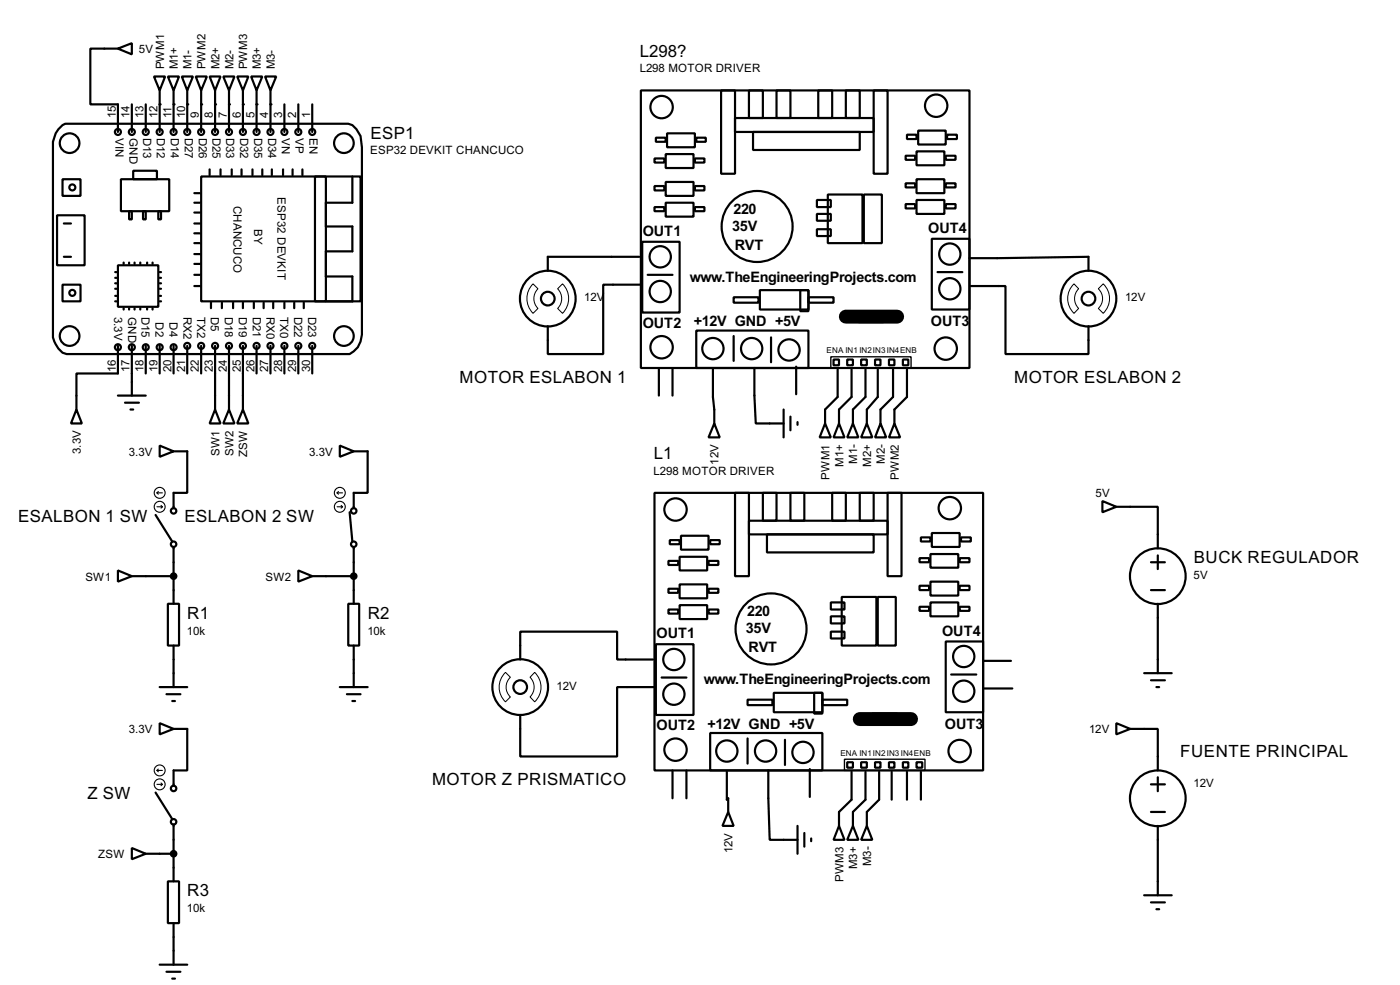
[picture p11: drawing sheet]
<svg xmlns="http://www.w3.org/2000/svg" width="256mm" height="180mm" viewBox="0 0 256 180" stroke-linecap="round" stroke-linejoin="round" font-family="sans-serif">
<g fill="none" stroke="#000" stroke-width=".4">
<path d="M21.6 8.9l2.5-1v2zM21.6 8.9h-5.1v10.2h5.1v5M24.1 19.1v5M26.7 19.1v5M28.2 14h2l-1 2.5zM29.2 16.5v7.6M30.7 14h2.1l-1 2.5zM31.8 16.5v7.6M33.3 14h2l-1 2.5zM34.3 16.5v7.6M35.8 14h2.1l-1.1 2.5zM36.8 16.5v7.6"/>
<path d="M38.4 14h2l-1 2.5zM39.4 16.5v7.6M40.9 14h2l-1 2.5zM41.9 16.5v7.6M43.4 14h2.1l-1 2.5zM44.5 16.5v7.6M46 14h2l-1 2.5zM47 16.5v7.6M48.5 14h2.1l-1.1 2.5zM49.5 16.5v7.6M52.1 19.1v5M54.6 19.1v5"/>
<path d="M57.2 19.1v5M117.4 16.5h60.2v50.8h-60.2zM132.1 16.5h2.5v15.3h-2.5zM137.2 16.5h2.5v5.1h-2.5zM142.2 16.5h2.6v5.1h-2.6zM149.9 16.5h2.5v5.1h-2.5zM154.9 16.5h2.6v5.1h-2.6zM160 16.5h2.6v15.3h-2.6zM10.4 39.4h5.1v9.1h-5.1zM11.4 22.9l.5-.3h51.9l.7 .3 .8 .7 .7 1.3 .3 2v33.3a4.5 4.5 0 0 1-2.3 4.6h-51.8a3.4 3.4 0 0 1-2.3-2.3l-.2-.8v-35.8l.5-1.5 .5-.8zM11.4 32.8h3.3v3h-3.3zM22.1 32.8h8.9v5.8h-8.9z"/>
<path d="M23.6 38.6h.5v1.5h-.5zM24.4 31.2h4.3v1.6h-4.3zM26.2 38.6h.5v1.5h-.5zM29 38.6h.5v1.5h-.5zM35.6 37.1h1M35.6 35.3h1M35.6 38.9h1M36.8 32.3h22.9v22.8h-22.9zM38.4 31v1M40.4 31v1M42.4 31v1M44.2 31v1"/>
<path d="M46.2 31v1M48 31v1M49.8 31v1M51.8 31v1M53.6 31v1M55.4 31v1M57.7 32.3h8.3v22.8h-8.3zM64.5 32.3v4.8h-4.8v4.3M119.9 29h1.8v.7h-1.8zM119.9 34h1.8v.8h-1.8zM119.9 37.9h1.8v.7h-1.8zM120.1 25.2h1.8v.7h-1.8z"/>
<path d="M121.9 28.2h5.1v2.5h-5.1zM121.9 33.3h5.1v2.5h-5.1zM121.9 37.1h5.1v2.5h-5.1zM122.2 24.4h5.1v2.5h-5.1zM127.3 29h1.7v.7h-1.7zM127.3 34h1.7v.8h-1.7zM127.3 37.9h1.7v.7h-1.7zM127.5 25.2h1.8v.7h-1.8zM134.6 21.6h25.4v2.5h-25.4zM137.9 24.1h19.6v3.3h-19.6zM149.6 36.6h2.6v1.3h-2.6zM149.6 39.1h2.6v1.3h-2.6z"/>
<path d="M151.6 35.6h6.4v8.9h-6.4zM158.2 35.6h3.3v8.9h-3.3zM165.9 28.5h1.7v.7h-1.7zM165.9 33.5h1.7v.8h-1.7zM165.9 37.3h1.7v.8h-1.7zM166.1 24.6h1.8v.8h-1.8zM167.9 27.7h5.1v2.5h-5.1zM167.9 32.8h5.1v2.5h-5.1zM167.9 36.6h5.1v2.5h-5.1zM168.2 23.9h5v2.5h-5zM173.2 28.5h1.8v.7h-1.8zM173.2 33.5h1.8v.8h-1.8z"/>
<path d="M173.2 37.3h1.8v.8h-1.8zM173.5 24.6h1.8v.8h-1.8zM11.4 52.1h3.3v3h-3.3zM11.7 47h1.3M11.7 40.9h1.3M21.1 49.8h.2M21.1 55.1h.2M21.1 50.8h.2M21.1 51.8h.2M21.1 52.8h.2M21.1 54.1h.2M21.6 48.5h7.4v7.6h-7.4z"/>
<path d="M22.6 48v.3M22.6 56.4v.2M23.6 48v.3M23.6 56.4v.2M24.6 48v.3M24.6 56.4v.2M25.7 48v.3M25.7 56.4v.2M26.9 48v.3M26.9 56.4v.2M27.9 48v.3M27.9 56.4v.2"/>
<path d="M29.2 49.8h.3M29.2 55.1h.3M29.2 50.8h.3M29.2 51.8h.3M29.2 52.8h.3M29.2 54.1h.3M35.6 50.3h1M35.6 52.3h1M35.6 40.9h1M35.6 42.7h1M35.6 44.5h1M35.6 46.5h1"/>
<path d="M35.6 48.3h1M38.6 55.4v1M40.6 55.4v1M42.7 55.4v1M44.5 55.4v1M46.5 55.4v1M48.3 55.4v1M50 55.4v1M52.1 55.4v1M53.9 55.4v1M55.6 55.4v1M59.9 41.4h4.6v4.6h-4.8v4.6h4.8v4.5h-4.8"/>
<path d="M117.1 47h-16.8v2.5M117.4 52.1h-6.9v12.7h-10.2v-5.1M117.6 44.2h6.9v13h-6.9zM118.6 50.3h4.6M134.4 54.4h4.5v1h-4.5zM139.2 53.1h8.9v3.5h-8.9zM146.6 53.1h1.5v3.8h-1.5zM148.1 54.4h4.6v1h-4.6zM149.6 41.9h2.6v1.3h-2.6zM157.2 56.9h4.6v2h-4.6zM170.7 43.7h6.9v12.9h-6.9zM171.7 49.8h4.6"/>
<path d="M177.6 47.2l21.8-.2v2.5M177.8 52.3h6.4v12.5h15.2v-5.1M14 74.9l1 2.6h-2zM21.6 63.3v5h-7.6v6.6M21.6 72.4h5.1M22.9 73.7h2.5M23.9 74.9h.5M24.1 63.3v9.1M26.7 63.3v5M29.2 63.3v5M31.8 63.3v5M34.3 63.3v5"/>
<path d="M36.8 63.3v5M39.4 74.9l1 2.6h-2zM39.4 63.3v11.6M41.9 74.9l1 2.6h-2zM41.9 63.3v11.6M44.5 74.9l1 2.6h-2.1zM44.5 63.3v11.6M47 63.3v5M49.5 63.3v5M52.1 63.3v5M54.6 63.3v5M57.2 63.3v5"/>
<path d="M120.7 67.3v5.1M123.2 67.3v5.1M127.5 60.5h20.6v6.8h-20.6zM130.6 67.6v5l.2 2.3v2.6M130.8 77.5l1 2.5h-2zM134.4 61.5v4.5M138.2 67.3v5.1l.2 5.1h5.1M141.2 61.7v4.6M143.5 74.9v5.1M144.8 76.2v2.5M145.8 67.1v5M146.1 77.2v.5"/>
<path d="M151.1 77.5l1.1 2.5h-2.1zM152.7 65.8h1v1h-1zM153.4 67.6v5l-2.3 2.3v2.6M153.7 77.5l1 2.5h-2zM155.2 65.8h1v1h-1zM156 67.6v5l-2.3 2.3v2.6M156.2 77.5l1 2.5h-2zM157.7 65.8h1.1v1h-1.1zM158.5 67.6v5l-2.3 2.3v2.6M158.8 77.5l1 2.5h-2.1zM160.3 65.8h1v1h-1zM160.8 67.6v5l-2 2.3v2.6"/>
<path d="M161.3 77.5l1 2.5h-2zM162.8 65.8h1v1h-1zM163.6 67.6v5l-2.3 2.3v2.6M163.8 77.5l1.1 2.5h-2.1zM165.4 65.8h1v1h-1zM166.1 67.6v5l-2.3 2.3v2.6M28.5 94.2l3 4.9M29.2 81.5l2.6 1.1-2.6 1zM31.8 82.6h2.5v7.6h-2.5v2.8M62.2 81.5l2.6 1.1-2.6 1zM64 93.7l.5 5.4M64.8 82.6h2.5v7.6h-2.5v2.8"/>
<path d="M119.9 90.2h60.2v50.8h-60.2zM122.7 98.8h1.8v.8h-1.8zM124.7 98h5.1v2.6h-5.1zM130.1 98.8h1.7v.8h-1.7zM134.6 90.2h2.6v15.2h-2.6zM137.2 95.3h25.4v2.5h-25.4zM139.7 90.2h2.5v5.1h-2.5zM140.5 97.8h19.5v3.3h-19.5zM144.8 90.2h2.5v5.1h-2.5zM152.4 90.2h2.5v5.1h-2.5zM157.5 90.2h2.5v5.1h-2.5zM162.6 90.2h2.5v15.2h-2.5z"/>
<path d="M168.7 98.3h1.7v.8h-1.7zM170.7 97.5h5.1v2.6h-5.1zM176 98.3h1.8v.8h-1.8zM201.9 91.7l2.6 1-2.6 1zM204.5 92.7h7.6v7.6M21.6 104.4l2.5 1-2.5 1zM24.1 105.4h7.7M30.7 110.5h2.1v7.6h-2.1zM31.8 100.1v10.4M31.8 118.1v7.6M54.6 104.4l2.6 1-2.6 1zM57.2 105.4h7.6"/>
<path d="M63.8 110.5h2v7.6h-2zM64.8 100.1v10.4M64.8 118.1v7.6M120.1 117.9h6.9v12.9h-6.9zM122.4 102.6h1.8v.8h-1.8zM122.4 107.7h1.8v.8h-1.8zM122.4 111.5h1.8v.8h-1.8zM124.5 101.9h5v2.5h-5zM124.5 106.9h5v2.6h-5zM124.5 110.7h5v2.6h-5zM129.8 102.6h1.8v.8h-1.8zM129.8 107.7h1.8v.8h-1.8z"/>
<path d="M129.8 111.5h1.8v.8h-1.8zM152.2 110.2h2.5v1.3h-2.5zM152.2 112.8h2.5v1.3h-2.5zM152.2 115.6h2.5v1.2h-2.5zM154.2 109.2h6.3v8.9h-6.3zM160.8 109.2h3.3v8.9h-3.3zM168.4 102.1h1.8v.8h-1.8zM168.4 107.2h1.8v.8h-1.8zM168.4 111h1.8v.8h-1.8zM170.4 101.4h5.1v2.5h-5.1zM170.4 106.4h5.1v2.6h-5.1zM170.4 110.2h5.1v2.6h-5.1z"/>
<path d="M173.2 117.4h6.9v12.9h-6.9zM175.8 102.1h1.8v.8h-1.8zM175.8 107.2h1.8v.8h-1.8zM175.8 111h1.8v.8h-1.8zM210.8 102.9h2.6M210.8 108h2.6M212.1 101.6v2.5M212.1 110.5v12.7M29.2 132.3l2.6 1.1-2.6 1zM29.2 125.7h5.1M30.5 127h2.5M31.5 128.3h.5"/>
<path d="M31.8 133.4h2.5v7.6h-2.5v2.8M62.2 125.7h5.1M63.5 127h2.5M64.5 128.3h.5M95.3 120.7v-5.1h17.7v5.1h6.6M119.9 125.7h-6.9v12.7h-17.7v-7.6M121.2 124h4.5M130.1 134.1h20.5v6.9h-20.5zM136.9 128h4.6v1h-4.6zM136.9 135.1v4.6M141.7 126.8h8.9v3.5h-8.9zM143.8 135.4v4.6"/>
<path d="M149.1 126.8h1.5v3.8h-1.5zM150.6 128h4.6v1h-4.6zM155.2 139.5h1v1h-1zM157.7 139.5h1.1v1h-1.1zM159.8 130.6h4.5v2h-4.5zM160.3 139.5h1v1h-1zM162.8 139.5h1v1h-1zM165.4 139.5h1v1h-1zM167.9 139.5h1v1h-1zM174.2 123.4h4.6M180.1 120.9h5.1M180.3 126h5.1"/>
<path d="M204.5 132.3l2.5 1.1-2.5 1zM207 133.4h5.1v7.6M209.6 123.2h5M210.8 124.5h2.6M211.8 125.7h.5M24.1 155.2l2.6 1-2.6 1zM26.7 156.2h5.1M28.5 145l3 4.9M31.8 150.9v10.4M123.2 141v5.1M125.7 141v5.1M133.1 141.2v5.1l.3-.2v2.5"/>
<path d="M133.4 148.6l1 2.5h-2.1zM140.7 141v5.1l.3 7.6h5.1M146.1 151.1v5.1M147.3 152.4v2.5M148.3 140.7v5.1M148.6 153.4v.5M153.7 151.1l1 2.6h-2zM156 141.2v5.1l-2.3 2.3v2.5M156.2 151.1l1 2.6h-2zM158.5 141.2v5.1l-2.3 2.3v2.5M158.8 151.1l1 2.6h-2.1zM161 141.2v5.1l-2.2 2.3v2.5"/>
<path d="M163.3 141.2v5.1M166.1 141.2v5.1M168.7 141.2v5.1M210.8 143.5h2.6M210.8 148.6h2.6M212.1 142.2v2.6M212.1 151.1v12.7M29.2 176.5h5.1M30.5 177.8h2.5M30.7 161.3h2.1v7.6h-2.1zM31.5 179.1h.5M31.8 168.9v7.6"/>
<path d="M209.6 163.8h5M210.8 165.1h2.6M211.8 166.4h.5"/>
<circle cx="121.2" cy="19.6" r="2.05"/>
<circle cx="171.5" cy="19.3" r="2.05"/>
<circle cx="12.7" cy="26.2" r="1.8"/>
<circle cx="13.2" cy="34.3" r=".55"/>
<circle cx="21.6" cy="24.1" r=".55"/>
<circle cx="24.1" cy="24.1" r=".55"/>
<circle cx="26.7" cy="24.1" r=".55"/>
<circle cx="29.2" cy="24.1" r=".55"/>
<circle cx="31.8" cy="24.1" r=".55"/>
<circle cx="34.3" cy="24.1" r=".55"/>
<circle cx="36.8" cy="24.1" r=".55"/>
<circle cx="39.4" cy="24.1" r=".55"/>
<circle cx="41.9" cy="24.1" r=".55"/>
<circle cx="44.5" cy="24.1" r=".55"/>
<circle cx="47" cy="24.1" r=".55"/>
<circle cx="49.5" cy="24.1" r=".55"/>
<circle cx="52.1" cy="24.1" r=".55"/>
<circle cx="54.6" cy="24.1" r=".55"/>
<circle cx="57.2" cy="24.1" r=".55"/>
<circle cx="63" cy="26.2" r="1.8"/>
<circle cx="13.2" cy="53.6" r=".55"/>
<circle cx="100.3" cy="54.6" r="5.1"/>
<circle cx="100.3" cy="54.7" r="1.25"/>
<circle cx="120.9" cy="53.3" r="1.95"/>
<circle cx="120.9" cy="47" r="1.95"/>
<circle cx="138.7" cy="41.5" r="6.5"/>
<circle cx="174" cy="52.8" r="1.95"/>
<circle cx="174" cy="46.5" r="1.95"/>
<circle cx="199.4" cy="54.6" r="5.1"/>
<circle cx="199.4" cy="54.7" r="1.25"/>
<circle cx="12.7" cy="61.5" r="1.8"/>
<circle cx="21.6" cy="63.5" r=".55"/>
<circle cx="24.1" cy="63.5" r=".55"/>
<circle cx="26.7" cy="63.5" r=".55"/>
<circle cx="29.2" cy="63.5" r=".55"/>
<circle cx="31.8" cy="63.5" r=".55"/>
<circle cx="34.3" cy="63.3" r=".55"/>
<circle cx="36.8" cy="63.3" r=".55"/>
<circle cx="39.4" cy="63.3" r=".55"/>
<circle cx="41.9" cy="63.3" r=".55"/>
<circle cx="44.5" cy="63.3" r=".55"/>
<circle cx="47" cy="63.3" r=".55"/>
<circle cx="49.5" cy="63.3" r=".55"/>
<circle cx="52.1" cy="63.3" r=".55"/>
<circle cx="54.6" cy="63.3" r=".55"/>
<circle cx="57.2" cy="63.3" r=".55"/>
<circle cx="63" cy="61.5" r="1.8"/>
<circle cx="121.2" cy="63.5" r="2.05"/>
<circle cx="130.6" cy="63.8" r="1.95"/>
<circle cx="137.7" cy="63.8" r="1.95"/>
<circle cx="144.5" cy="64" r="1.95"/>
<circle cx="173.2" cy="63.8" r="2.05"/>
<circle cx="31.8" cy="93.5" r=".5"/>
<circle cx="31.8" cy="99.6" r=".5"/>
<circle cx="64.8" cy="93.5" r=".5"/>
<circle cx="64.8" cy="99.6" r=".5"/>
<circle cx="123.7" cy="93.2" r="2.05"/>
<circle cx="174" cy="93" r="2.05"/>
<circle cx="141.2" cy="115.1" r="6.5"/>
<circle cx="212.1" cy="105.4" r="5.1"/>
<circle cx="95.3" cy="125.7" r="5.1"/>
<circle cx="95.3" cy="125.7" r="1.25"/>
<circle cx="123.4" cy="120.7" r="1.95"/>
<circle cx="123.4" cy="127" r="1.95"/>
<circle cx="123.7" cy="137.2" r="2.05"/>
<circle cx="133.1" cy="137.4" r="1.95"/>
<circle cx="140.2" cy="137.4" r="1.95"/>
<circle cx="147.1" cy="137.7" r="1.95"/>
<circle cx="175.8" cy="137.4" r="2.05"/>
<circle cx="176.5" cy="120.1" r="1.95"/>
<circle cx="176.5" cy="126.5" r="1.95"/>
<circle cx="31.8" cy="150.4" r=".5"/>
<circle cx="31.8" cy="144.3" r=".5"/>
<circle cx="212.1" cy="146.1" r="5.1"/>
</g>
<g fill="#000">
<circle cx="29.2" cy="19.1" r=".2"/>
<circle cx="31.8" cy="19.1" r=".2"/>
<circle cx="34.3" cy="19.1" r=".2"/>
<circle cx="36.8" cy="19.1" r=".2"/>
<circle cx="39.4" cy="19.1" r=".2"/>
<circle cx="41.9" cy="19.1" r=".2"/>
<circle cx="44.5" cy="19.1" r=".2"/>
<circle cx="47" cy="19.1" r=".2"/>
<circle cx="49.5" cy="19.1" r=".2"/>
</g>
<path d="M154.9 57.9h9.4M157.5 131.6h9.4" fill="none" stroke="#000" stroke-width="2.5"/>
<path d="M152.2 65.3h14.7v2h-14.7zM154.7 138.9h14.7v2.1h-14.7z" fill="none" stroke="#000" stroke-width=".25"/>
<g fill="none" stroke="#000" stroke-width=".2">
<path d="M28.7 92.7h1M28.7 90.2l.3 .2M28.7 90.2h1M29 89.9l-.3 .3M29.5 92.5l.2 .2M29.7 92.7l-.2 .3M61.7 92.7h1M61.7 90.2h1M61.7 90.2l.3 .2M62 89.9l-.3 .3M62.5 92.5l.2 .2M62.7 92.7l-.2 .3"/>
<path d="M28.7 143.5h1M28.7 141l.3 .2M28.7 141h1M29 140.7l-.3 .3M29.5 143.3l.2 .2M29.7 143.5l-.2 .3"/>
<circle cx="29.2" cy="92.7" r="1"/>
<circle cx="29.2" cy="90.2" r="1"/>
<circle cx="62.2" cy="90.2" r="1"/>
<circle cx="62.2" cy="92.7" r="1"/>
<circle cx="29.2" cy="141" r="1"/>
<circle cx="29.2" cy="143.5" r="1"/>
</g>
<g fill="#000" stroke="#000" stroke-width=".4">
<circle cx="31.8" cy="105.4" r=".5"/>
<circle cx="64.8" cy="105.4" r=".5"/>
<circle cx="31.8" cy="156.2" r=".5"/>
</g>
<path d="M97.6 51.9l.9 .9a2.53 2.53 0 0 0 0 3.6l-.9 .9a3.8 3.8 0 0 1 0-5.4zM102.1 52.8l.9-.9a3.8 3.8 0 0 1 0 5.4l-.9-.9a2.53 2.53 0 0 0 0-3.6zM196.7 51.9l.9 .9a2.53 2.53 0 0 0 0 3.6l-.9 .9a3.7 3.7 0 0 1 0-5.4zM201.2 52.8l.9-.9a3.7 3.7 0 0 1 0 5.4l-.9-.9a2.45 2.45 0 0 0 0-3.6zM92.6 123l.9 .9a2.45 2.45 0 0 0 0 3.6l-.9 .9a3.7 3.7 0 0 1 0-5.4zM97.9 123a3.7 3.7 0 0 1 0 5.4l-.8-.9a2.53 2.53 0 0 0 0-3.6z" fill="none" stroke="#000" stroke-width=".18"/>
<g font-size="3.4">
<text x="117.2" y="10.3">L298?</text>
<text x="67.9" y="25.3">ESP1</text>
<text x="84.2" y="70">MOTOR ESLABON 1</text>
<text x="185.8" y="70">MOTOR ESLABON 2</text>
<text x="119.8" y="84">L1</text>
<text x="3.3" y="95.4">ESALBON 1 SW</text>
<text x="33.8" y="95.4">ESLABON 2 SW</text>
<text x="218.7" y="103">BUCK REGULADOR</text>
<text x="34.3" y="113.2">R1</text>
<text x="67.4" y="113.2">R2</text>
<text x="79.2" y="143.7">MOTOR Z PRISMATICO</text>
<text x="216.2" y="138.6">FUENTE PRINCIPAL</text>
<text x="16" y="146.2">Z SW</text>
<text x="34.3" y="164">R3</text>
</g>
<g font-size="2.9">
<text x="134.3" y="39.1">220</text>
<text x="117.7" y="43.2">OUT1</text>
<text x="134.1" y="42.2">35V</text>
<text x="134.6" y="45.7">RVT</text>
<text x="170" y="42.7">OUT4</text>
<text x="126.4" y="51.6">www.TheEngineeringProjects.com</text>
<text x="117.7" y="59.9">OUT2</text>
<text x="127.1" y="59.7">+12V GND +5V</text>
<text x="170.5" y="59.7">OUT3</text>
<text x="136.8" y="112.8">220</text>
<text x="120.3" y="116.8">OUT1</text>
<text x="136.6" y="115.8">35V</text>
<text x="137.1" y="119.4">RVT</text>
<text x="172.6" y="116.3">OUT4</text>
<text x="128.9" y="125.2">www.TheEngineeringProjects.com</text>
<text x="120.3" y="133.6">OUT2</text>
<text x="129.6" y="133.3">+12V GND +5V</text>
<text x="173.1" y="133.3">OUT3</text>
</g>
<g font-size="2.3">
<text x="25.4" y="9.7">5V</text>
<text x="30" y="12.7" transform="rotate(-90 30 12.7)">PWM1</text>
<text x="32.6" y="12.7" transform="rotate(-90 32.6 12.7)">M1+</text>
<text x="35.1" y="12.7" transform="rotate(-90 35.1 12.7)">M1-</text>
<text x="37.6" y="12.7" transform="rotate(-90 37.6 12.7)">PWM2</text>
<text x="40.2" y="12.7" transform="rotate(-90 40.2 12.7)">M2+</text>
<text x="42.7" y="12.7" transform="rotate(-90 42.7 12.7)">M2-</text>
<text x="45.3" y="12.7" transform="rotate(-90 45.3 12.7)">PWM3</text>
<text x="47.8" y="12.7" transform="rotate(-90 47.8 12.7)">M3+</text>
<text x="50.3" y="12.7" transform="rotate(-90 50.3 12.7)">M3-</text>
<text x="117.2" y="13.2">L298 MOTOR DRIVER</text>
<text x="21.2" y="21.6" transform="rotate(-90 21.2 21.6)">15</text>
<text x="23.7" y="21.6" transform="rotate(-90 23.7 21.6)">14</text>
<text x="26.3" y="21.6" transform="rotate(-90 26.3 21.6)">13</text>
<text x="28.8" y="21.6" transform="rotate(-90 28.8 21.6)">12</text>
<text x="31.4" y="21.6" transform="rotate(-90 31.4 21.6)">11</text>
<text x="33.9" y="21.6" transform="rotate(-90 33.9 21.6)">10</text>
<text x="36.4" y="21.6" transform="rotate(-90 36.4 21.6)">9</text>
<text x="39" y="21.6" transform="rotate(-90 39 21.6)">8</text>
<text x="41.5" y="21.6" transform="rotate(-90 41.5 21.6)">7</text>
<text x="44.1" y="21.6" transform="rotate(-90 44.1 21.6)">6</text>
<text x="46.6" y="21.6" transform="rotate(-90 46.6 21.6)">5</text>
<text x="49.1" y="21.6" transform="rotate(-90 49.1 21.6)">4</text>
<text x="51.7" y="21.6" transform="rotate(-90 51.7 21.6)">3</text>
<text x="54.2" y="21.6" transform="rotate(-90 54.2 21.6)">2</text>
<text x="56.8" y="21.6" transform="rotate(-90 56.8 21.6)">1</text>
<text x="21.1" y="25.2" transform="rotate(90 21.1 25.2)">VIN</text>
<text x="23.7" y="25.2" transform="rotate(90 23.7 25.2)">GND</text>
<text x="26.2" y="25.2" transform="rotate(90 26.2 25.2)">D13</text>
<text x="28.7" y="25.2" transform="rotate(90 28.7 25.2)">D12</text>
<text x="31.3" y="25.2" transform="rotate(90 31.3 25.2)">D14</text>
<text x="33.8" y="25.2" transform="rotate(90 33.8 25.2)">D27</text>
<text x="36.4" y="25.2" transform="rotate(90 36.4 25.2)">D26</text>
<text x="38.9" y="25.2" transform="rotate(90 38.9 25.2)">D25</text>
<text x="41.4" y="25.2" transform="rotate(90 41.4 25.2)">D33</text>
<text x="44" y="25.2" transform="rotate(90 44 25.2)">D32</text>
<text x="46.5" y="25.2" transform="rotate(90 46.5 25.2)">D35</text>
<text x="49.1" y="25.2" transform="rotate(90 49.1 25.2)">D34</text>
<text x="51.6" y="25.2" transform="rotate(90 51.6 25.2)">VN</text>
<text x="54.1" y="25.2" transform="rotate(90 54.1 25.2)">VP</text>
<text x="56.7" y="25.2" transform="rotate(90 56.7 25.2)">EN</text>
<text x="67.8" y="28.2">ESP32 DEVKIT CHANCUCO</text>
<text x="42.7" y="37.6" transform="rotate(90 42.7 37.6)">CHANCUCO</text>
<text x="46.5" y="42" transform="rotate(90 46.5 42)">BY</text>
<text x="50.8" y="36.1" transform="rotate(90 50.8 36.1)">ESP32 DEVKIT</text>
<text x="20.9" y="57.9" transform="rotate(90 20.9 57.9)">3.3V</text>
<text x="23.4" y="58" transform="rotate(90 23.4 58)">GND</text>
<text x="25.9" y="58" transform="rotate(90 25.9 58)">D15</text>
<text x="28.5" y="59" transform="rotate(90 28.5 59)">D2</text>
<text x="31" y="59" transform="rotate(90 31 59)">D4</text>
<text x="33.6" y="58" transform="rotate(90 33.6 58)">RX2</text>
<text x="36.1" y="58" transform="rotate(90 36.1 58)">TX2</text>
<text x="38.6" y="58" transform="rotate(90 38.6 58)">D5</text>
<text x="41.2" y="58" transform="rotate(90 41.2 58)">D18</text>
<text x="43.7" y="58" transform="rotate(90 43.7 58)">D19</text>
<text x="46.3" y="58" transform="rotate(90 46.3 58)">D21</text>
<text x="48.8" y="58" transform="rotate(90 48.8 58)">RX0</text>
<text x="51.3" y="58" transform="rotate(90 51.3 58)">TX0</text>
<text x="53.9" y="58" transform="rotate(90 53.9 58)">D22</text>
<text x="56.4" y="58" transform="rotate(90 56.4 58)">D23</text>
<text x="107" y="55.1">12V</text>
<text x="206.1" y="55.1">12V</text>
<text x="21.2" y="68.1" transform="rotate(-90 21.2 68.1)">16</text>
<text x="23.7" y="68.1" transform="rotate(-90 23.7 68.1)">17</text>
<text x="26.3" y="68.1" transform="rotate(-90 26.3 68.1)">18</text>
<text x="28.8" y="68.1" transform="rotate(-90 28.8 68.1)">19</text>
<text x="31.4" y="68.1" transform="rotate(-90 31.4 68.1)">20</text>
<text x="33.9" y="68.1" transform="rotate(-90 33.9 68.1)">21</text>
<text x="36.4" y="68.1" transform="rotate(-90 36.4 68.1)">22</text>
<text x="39" y="68.1" transform="rotate(-90 39 68.1)">23</text>
<text x="41.5" y="68.1" transform="rotate(-90 41.5 68.1)">24</text>
<text x="44.1" y="68.1" transform="rotate(-90 44.1 68.1)">25</text>
<text x="46.6" y="68.1" transform="rotate(-90 46.6 68.1)">26</text>
<text x="49.1" y="68.1" transform="rotate(-90 49.1 68.1)">27</text>
<text x="51.7" y="68.1" transform="rotate(-90 51.7 68.1)">28</text>
<text x="54.2" y="68.1" transform="rotate(-90 54.2 68.1)">29</text>
<text x="56.8" y="68.1" transform="rotate(-90 56.8 68.1)">30</text>
<text x="14.8" y="83.1" transform="rotate(-90 14.8 83.1)">3.3V</text>
<text x="23.6" y="83.4">3.3V</text>
<text x="40.2" y="83.5" transform="rotate(-90 40.2 83.5)">SW1</text>
<text x="42.7" y="83.5" transform="rotate(-90 42.7 83.5)">SW2</text>
<text x="45.3" y="83.7" transform="rotate(-90 45.3 83.7)">ZSW</text>
<text x="56.6" y="83.4">3.3V</text>
<text x="119.7" y="86.9">L298 MOTOR DRIVER</text>
<text x="131.6" y="85" transform="rotate(-90 131.6 85)">12V</text>
<text x="151.9" y="87.8" transform="rotate(-90 151.9 87.8)">PWM1</text>
<text x="154.5" y="85.5" transform="rotate(-90 154.5 85.5)">M1+</text>
<text x="157" y="84.9" transform="rotate(-90 157 84.9)">M1-</text>
<text x="159.6" y="85.5" transform="rotate(-90 159.6 85.5)">M2+</text>
<text x="162.1" y="84.9" transform="rotate(-90 162.1 84.9)">M2-</text>
<text x="164.6" y="87.8" transform="rotate(-90 164.6 87.8)">PWM2</text>
<text x="200.7" y="91">5V</text>
<text x="15.6" y="106.2">SW1</text>
<text x="48.6" y="106.2">SW2</text>
<text x="218.6" y="105.9">5V</text>
<text x="34.2" y="116.1">10k</text>
<text x="67.3" y="116.1">10k</text>
<text x="101.9" y="126.3">12V</text>
<text x="23.6" y="134.2">3.3V</text>
<text x="199.5" y="134.2">12V</text>
<text x="218.6" y="144">12V</text>
<text x="18" y="157">ZSW</text>
<text x="134.2" y="156.2" transform="rotate(-90 134.2 156.2)">12V</text>
<text x="154.5" y="161.5" transform="rotate(-90 154.5 161.5)">PWM3</text>
<text x="157" y="159.1" transform="rotate(-90 157 159.1)">M3+</text>
<text x="159.6" y="158.6" transform="rotate(-90 159.6 158.6)">M3-</text>
<text x="34.2" y="166.9">10k</text>
</g>
<g font-size="1.6">
<text x="151.4" y="64.6">ENA IN1IN2IN3IN4ENB</text>
<text x="154" y="138.3">ENA IN1IN2IN3IN4ENB</text>
</g>
</svg>
